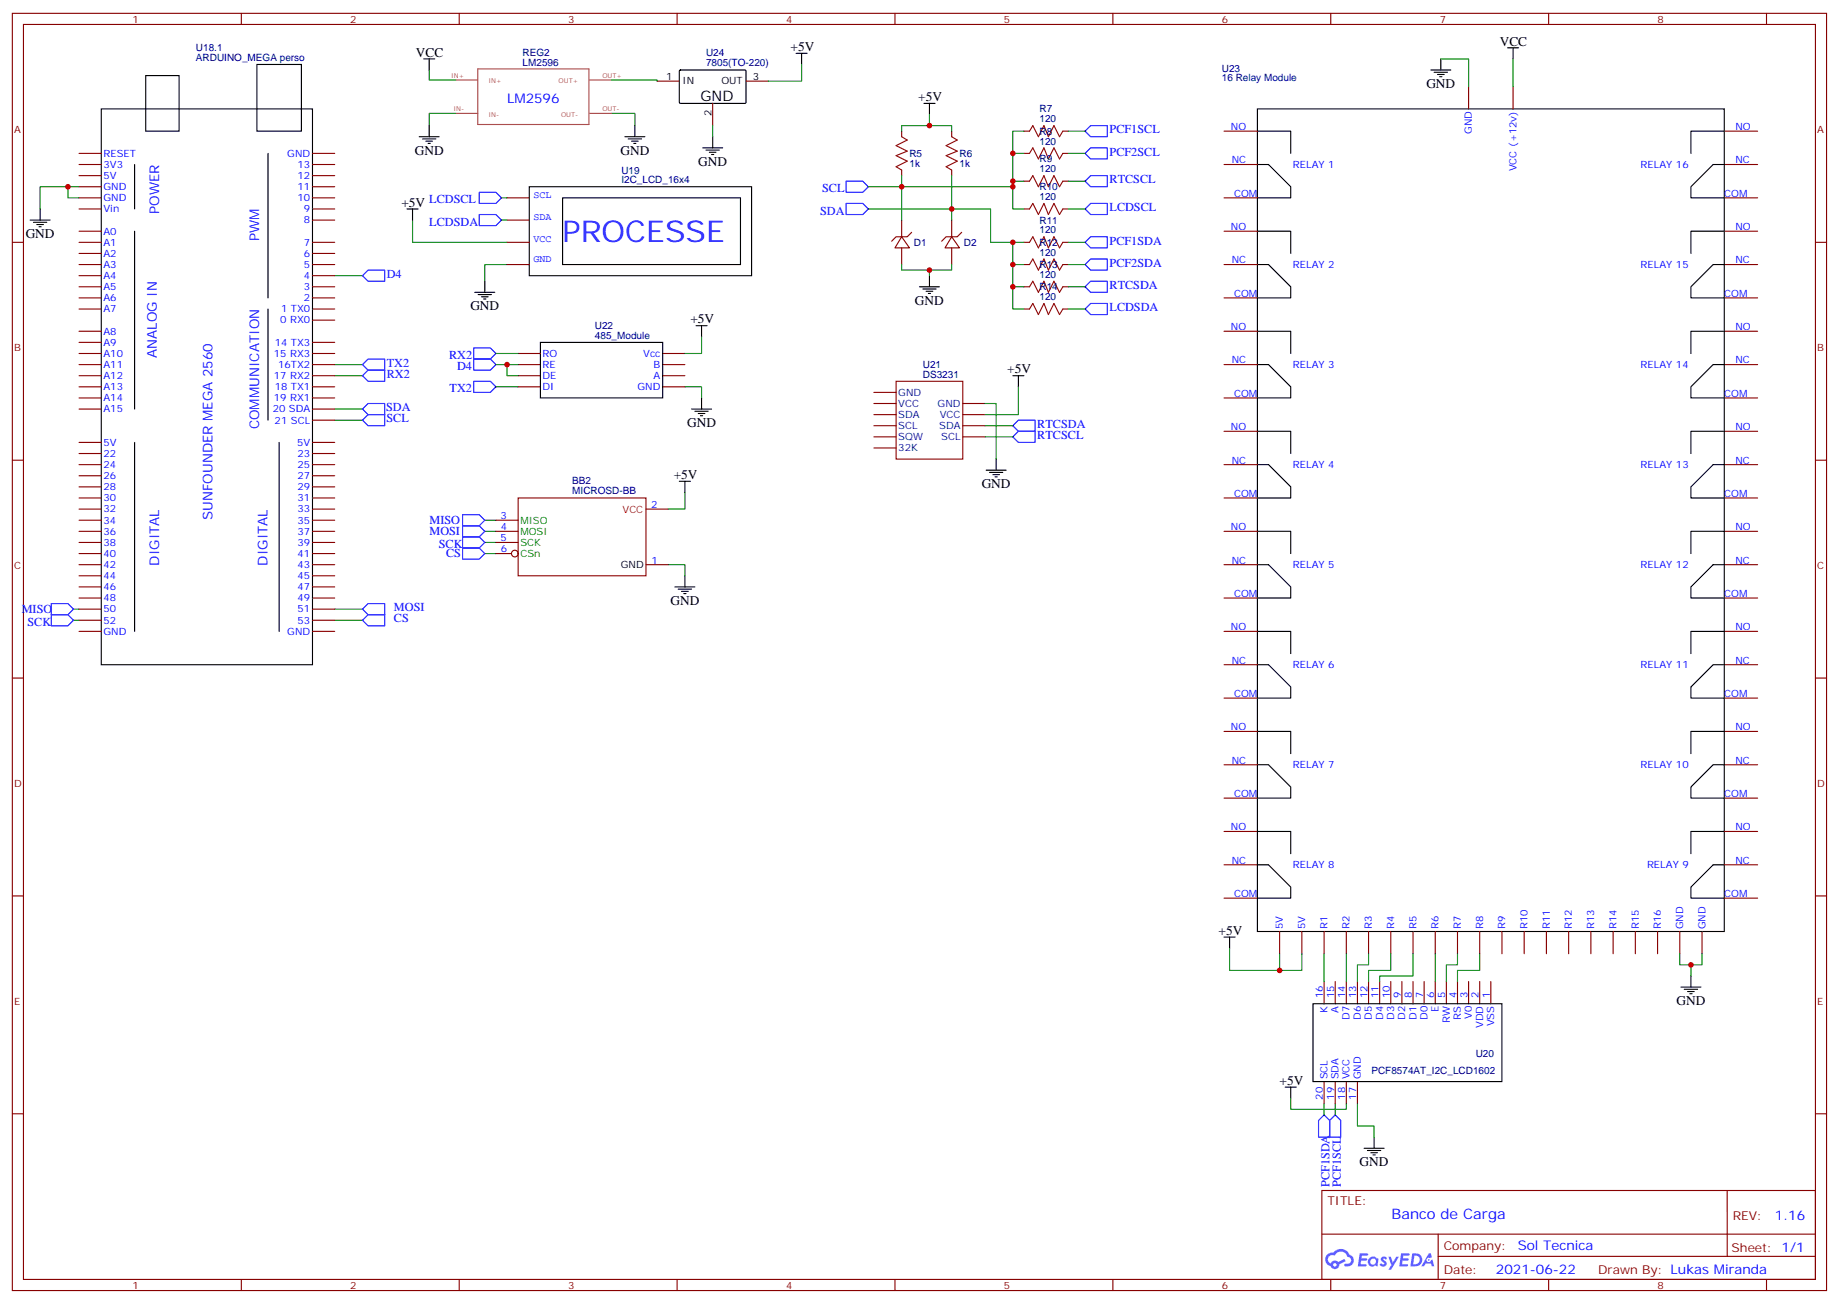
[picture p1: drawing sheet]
<svg xmlns="http://www.w3.org/2000/svg" width="584mm" height="414mm" viewBox="0 0 584 414" stroke-linecap="round" stroke-linejoin="round" font-family="sans-serif">
<g fill="none" stroke="#870000" stroke-width=".35">
<path d="M3.9 4.2h575.7v405.4h-575.7zM7.4 7.8h568.7v398.2h-568.7zM76.6 4.2v3.6M145.7 4.2v3.6M214.9 4.2v3.6M284 4.2v3.6M353.2 4.2v3.6M422.3 4.2v3.6M491.5 4.2v3.6M560.6 4.2v3.6M3.9 76.9h3.5M576.1 76.9h3.5"/>
<path d="M3.9 146h3.5M576.1 146h3.5M3.9 215.2h3.5M576.1 215.2h3.5M3.9 284.3h3.5M576.1 284.3h3.5M3.9 353.5h3.5M576.1 353.5h3.5M419.5 377.8h156.6v28.2h-156.6zM548.1 377.8v20.9M419.5 391.7h156.5M456.4 398.7h119.6"/>
<path d="M456.4 391.7v14.1M76.6 406v3.6M145.7 406v3.6M214.9 406v3.6M284 406v3.6M353.2 406v3.6M422.3 406v3.6M491.5 406v3.6M560.6 406v3.6"/>
</g>
<g fill="#5487ff">
<path d="M438.5 399a1.22 1.22 0 0 1 1.7 .3l-.4 .5a.47 .47 0 0 0-.3-.4 .47 .47 0 0 0-.5 .2l.1 .3a1.14 1.14 0 0 1 .8 1.7 1.14 1.14 0 0 1-1.9 0l-.2-.2 .5-.5 .7 .4a.29 .29 0 0 0 .3-.3 .29 .29 0 0 0-.2-.3 1.04 1.04 0 0 1-.6-1.7z"/>
<path d="M431.5 397.8h2.3l.4 .1-.2 .5-1.8 .1-.1 .9h1.5l.3 .3-.4 .4h-1.5l-.2 1.1h1.7l.2 .3-.2 .4h-2.6z"/>
<path d="M444.6 397.8l2.7 .1-.1 .5-1.8 .1-.2 .9h1.6l.3 .3-.4 .4h-1.6l-.1 1.1h1.7l.2 .3-.2 .4h-2.7z"/>
<path d="M453.4 397.8h.7l.3 1.2-.6 .3a.69 .69 0 0 0-1 .3 .69 .69 0 0 0 .4 1 .69 .69 0 0 0 .9-.6l.5-.3 .6 2.2h-.8l-.3-.9h-1.7l-.5 .9h-.9z"/>
<path d="M440.6 398.8h.8l.6 1.9 1.1-1.9h.9l-2.6 4.2h-.8l.9-1.5z"/>
<path d="M448.2 397.8l-.6 4.1h1.3a2.11 2.11 0 0 0 2.5-2.1 2.11 2.11 0 0 0-2.5-2zM448.9 398.5a1.43 1.43 0 0 1 1.6 1.6 1.43 1.43 0 0 1-2 1.1z"/>
<path d="M434.5 399.4a1.54 1.54 0 0 0-.1 2.1 1.54 1.54 0 0 0 2.1 .2l.7 .2 .3-2.3-.6-.3a1.49 1.49 0 0 0-2.4 .1zM434.7 400.4a.95 .95 0 0 1 1.9 0 .95 .95 0 0 1-1.9 0z"/>
<path d="M421.2 398.1a2.18 2.18 0 0 0 1.1 3.8 1.44 1.44 0 0 0 1.6 .9 1.44 1.44 0 0 0 1.1-1.5l2.1-1-.5-.8-1.9 1a1.47 1.47 0 0 0-2.4 .5 1.39 1.39 0 0 1-.7-2 1.39 1.39 0 0 1 2-.5 2.12 2.12 0 0 1 2.2-1.3 2.12 2.12 0 0 1 1.8 1.7 1.14 1.14 0 0 1 1.1 1.4 1.14 1.14 0 0 1-1.6 .8 .43 .43 0 0 0-.5 .3 .43 .43 0 0 0 .4 .5 1.98 1.98 0 0 0 2.5-1.2 1.98 1.98 0 0 0-1.2-2.5 3.1 3.1 0 0 0-5.3-.7l-.9 .1zM423.1 401.4a.55 .55 0 0 1 1.1 0 .55 .55 0 0 1-1.1 0z"/>
<circle cx="453.4" cy="399.9" r=".26"/>
</g>
<g fill="none" stroke="#008700" stroke-width=".35">
<path d="M457.2 18.7h8.9v8.8M480.2 18.7v8.8M136.2 22.2v3.2h8.5M144.7 36h-8.5v3.9M194.1 36h7.4v3.9M194.1 25.4h14.4v.4M226.2 39.9v3.5M254.4 20.5v5.3h-10.6M295 36.3v3.6h-8.9v1.7M295 39.9h7v1.7M21.6 59.3v3.5h3.5M25.1 59.3h-12.4v7"/>
<path d="M286.1 55.7v3.6h-10.5M302 55.7v10.6h-26.4M321.4 59.3h-35.3v10.5M321.4 57.5h3.5M321.4 48.7h3.5M324.9 41.6h-3.5v24.7h3.5M339.1 57.5h5.2M339.1 48.7h5.2M339.1 41.6h5.2M130.9 69.8v7.1h30M159.1 69.8h1.8M159.1 62.8h1.8"/>
<path d="M302 69.8v-3.5h12.4v10.6h7M324.9 76.9h-3.5v21.2h3.5M339.1 66.3h5.2M339.1 76.9h5.2M106.2 87.5h8.8M160.9 84h-7.1v5.3M286.1 84v1.7h8.9v1.8M302 84v1.7h-7M321.4 91h3.5M321.4 84h3.5M339.1 91h5.2M339.1 84h5.2"/>
<path d="M339.1 98.1h5.2M106.2 119.2h8.8M106.2 115.7h8.8M157.4 115.7h7M157.4 112.2h7M160.9 115.7v3.5h3.5M222.6 106.9v5.3h-5.3M106.2 133.3h8.8M106.2 129.8h8.8M157.4 122.8h7M217.3 122.8h5.3v3.5M312.6 128.1h3.5v17.6"/>
<path d="M312.6 135.1h8.8M312.6 138.6h8.8M323.2 122.8v8.8h-10.6M217.3 156.3v5.3h-5.2M153.8 175.7h3.6M153.8 172.2h3.6M153.8 168.6h3.6M153.8 165.1h3.6M212.1 179.2h5.2v3.5M23.3 196.8h1.8M23.3 193.3h1.8M106.2 196.8h8.8"/>
<path d="M106.2 193.3h8.8M390.2 300.9v7.1h22.9v-5.3M406.1 302.7v5.3M420.2 302.7v8.8M427.2 302.7v8.8M434.3 302.7v3.5h-3.5v5.3M441.4 302.7v5.3h-7.1v3.5M448.4 302.7v7h-10.6v1.8M455.5 302.7v8.8M462.5 302.7v3.5h-3.5v5.3M469.6 302.7v5.3h-7.1v3.5M533.1 302.7v3.5h3.5v3.5"/>
<path d="M540.1 302.7v3.5h-3.5M409.6 348.5v3.6h17.6v-1.8M420.2 350.3v3.5M423.7 350.3v3.5M430.8 350.3v7.1h5.3v3.5"/>
</g>
<g fill="none" stroke="#000" stroke-width=".35">
<path d="M134.4 18.7h3.6M136.2 18.7v3.5M252.6 16.9h3.6M254.4 16.9v3.6M457.2 18.7v3.5M478.4 15.2h3.5M480.2 15.2v3.5M32.1 34.6h67.1v176.4h-67.1zM46.2 24h10.6v17.6h-10.6zM81.5 20.5h14.1v21.1h-14.1zM136.2 39.9v3.5M201.5 39.9v3.5"/>
<path d="M215.6 22.4l.3-.2 20.7 .1 .1 .3v10l-.3 .2h-20.6l-.2-.3zM293.2 32.8h3.5M295 32.8v3.5M399 34.6h148.2v261h-148.2zM454.1 22.2h6.3M455.1 22.9h4.3M456.2 23.6h2.1M456.9 24.3h.7M42.7 52.2v14.1M85.1 48.7v45.8M133 43.4h6.4M134.1 44.1h4.2"/>
<path d="M135.1 44.8h2.2M135.9 45.5h.7M168 59.3h70.5v28.2h-70.5zM198.3 43.4h6.3M199.4 44.1h4.2M200.4 44.8h2.1M201.1 45.5h.7M223 46.9h6.3M224 47.6h4.3M225.1 48.3h2.1M225.8 49h.7M226.2 43.4v3.5"/>
<path d="M399 41.6h10.6v7.1M399 52.2h3.6l7 7.1v3.5h-10.6M547.2 52.2h-3.5l-7.1 7.1v3.5h10.6M547.2 41.6h-10.6v7.1M9.6 69.8h6.3M10.6 70.6h4.3M11.7 71.3h2.1M12.4 72h.7M12.7 66.3v3.5M42.7 73.4v56.4M129.2 66.3h3.5M130.9 66.3v3.5"/>
<path d="M178.5 62.8h56.5v21.2h-56.5zM399 73.4h10.6v7M547.2 73.4h-10.6v7M85.1 98.1v35.2M150.7 92.8h6.3M151.7 93.5h4.3M152.8 94.2h2.1M153.5 94.9h.7M153.8 89.3v3.5M291.8 91h6.3M292.8 91.7h4.3M293.9 92.4h2.1"/>
<path d="M294.6 93.1h.7M295 87.5v3.5M399 84h3.6l7 7v3.5h-10.6M547.2 84h-3.5l-7.1 7v3.5h10.6M171.5 108.7h38.8v17.6h-38.8zM220.9 103.4h3.5M222.6 103.4v3.5M321.4 119.2h3.5M323.2 119.2v3.6M399 105.1h10.6v7.1M399 115.7h3.6l7 7.1v3.5h-10.6M547.2 115.7h-3.5l-7.1 7.1v3.5h10.6"/>
<path d="M547.2 105.1h-10.6v7.1M219.5 129.8h6.3M220.5 130.5h4.3M221.6 131.2h2.1M222.3 131.9h.7M222.6 126.3v3.5M399 136.9h10.6v7M547.2 136.9h-10.6v7M42.7 140.4v60M88.6 140.4v60M215.6 152.8h3.5M217.3 152.8v3.5"/>
<path d="M312.9 149.2h6.4M314 149.9h4.2M315.1 150.6h2.1M315.8 151.3h.7M316.1 145.7v3.5M399 147.5h3.6l7 7v3.5h-10.6M547.2 147.5h-3.5l-7.1 7v3.5h10.6M399 168.6h10.6v7.1M399 179.2h3.6l7 7.1v3.5h-10.6M547.2 179.2h-3.5l-7.1 7.1v3.5h10.6M547.2 168.6h-10.6v7.1M214.2 186.3h6.3"/>
<path d="M215.2 187h4.3M216.3 187.7h2.1M217 188.4h.7M217.3 182.7v3.6M399 200.4h10.6v7M399 211h3.6l7 7v3.5h-10.6M547.2 211h-3.5l-7.1 7v3.5h10.6M547.2 200.4h-10.6v7M399 232.1h10.6v7.1M547.2 232.1h-10.6v7.1M399 242.7h3.6l7 7.1v3.5h-10.6M547.2 242.7h-3.5l-7.1 7.1v3.5h10.6"/>
<path d="M399 274.5h3.6l7 7v3.5h-10.6M399 263.9h10.6v7M547.2 263.9h-10.6v7M547.2 274.5h-3.5l-7.1 7v3.5h10.6M388.4 297.4h3.6M390.2 297.4v3.5M416.7 318.6h59.9v24.7h-59.9zM533.4 313.3h6.4M534.5 314h4.2M535.6 314.7h2.1M536.3 315.4h.7M536.6 309.7v3.6"/>
<path d="M407.8 345h3.6M409.6 345v3.5M432.9 364.4h6.3M434 365.1h4.2M435 365.8h2.1M435.7 366.5h.7M436.1 360.9v3.5"/>
</g>
<g fill="none" stroke="#00f" stroke-width=".35">
<path d="M268.5 57.5h5.3l1.8 1.8-1.8 1.7h-5.3zM344.3 41.6l1.8-1.7h5.3v3.5h-5.3zM344.3 48.7l1.8-1.8h5.3v3.5h-5.3zM344.3 57.5l1.8-1.8h5.3v3.6h-5.3zM152.1 68.1h5.3l1.7 1.7-1.7 1.8h-5.3zM152.1 61h5.3l1.7 1.8-1.7 1.8h-5.3zM268.5 64.6h5.3l1.8 1.7-1.8 1.8h-5.3zM344.3 66.3l1.8-1.7h5.3v3.5h-5.3zM344.3 76.9l1.8-1.8h5.3v3.6h-5.3zM116.8 85.7h5.3v3.6h-5.3l-1.8-1.8zM344.3 84l1.8-1.8h5.3v3.5h-5.3zM344.3 91l1.8-1.7h5.3v3.5h-5.3z"/>
<path d="M344.3 98.1l1.8-1.8h5.3v3.5h-5.3zM116.8 113.9h5.3v3.6h-5.3l-1.8-1.8zM116.8 117.5h5.3v3.5h-5.3l-1.8-1.8zM150.3 110.4h5.3l1.8 1.8-1.8 1.7h-5.3zM150.3 113.9h5.3l1.8 1.8-1.8 1.8h-5.3zM116.8 128.1h5.3v3.5h-5.3l-1.8-1.8zM116.8 131.6h5.3v3.5h-5.3l-1.8-1.8zM150.3 121h5.3l1.8 1.8-1.8 1.7h-5.3zM321.4 138.6l1.8-1.7h5.3v3.5h-5.3zM321.4 135.1l1.8-1.8h5.3v3.6h-5.3zM146.8 173.9h5.3l1.7 1.8-1.7 1.7h-5.3zM146.8 170.4h5.3l1.7 1.8-1.7 1.7h-5.3z"/>
<path d="M146.8 166.9h5.3l1.7 1.7-1.7 1.8h-5.3zM146.8 163.3h5.3l1.7 1.8-1.7 1.8h-5.3zM16.3 195.1h5.3l1.7 1.7-1.7 1.8h-5.3zM16.3 191.6h5.3l1.7 1.7-1.7 1.8h-5.3zM115 193.3l1.8-1.7h5.3v3.5h-5.3zM115 196.8l1.8-1.7h5.3v3.5h-5.3zM420.2 353.8l1.8 1.8v5.3h-3.6v-5.3zM423.7 353.8l1.8 1.8v5.3h-3.5v-5.3z"/>
</g>
<g fill="none" stroke="#870000" stroke-width=".35">
<path d="M208.5 25.8h7.1M226.2 32.8v7.1M236.7 25.8h7.1M466.1 27.5v7.1M480.2 27.5v7.1M25.1 59.3h7M25.1 55.7h7M25.1 52.2h7M25.1 48.7h7M99.2 59.3h7M99.2 55.7h7M99.2 52.2h7"/>
<path d="M99.2 48.7h7M286.1 41.6v1.8M286.1 54v1.7M302 41.6v1.8M302 54v1.7M324.9 48.7h1.8M324.9 41.6h1.8M324.9 57.5h1.8M337.3 48.7h1.8M337.3 41.6h1.8M337.3 57.5h1.8M388.4 52.2h10.6"/>
<path d="M388.4 41.6h10.6M547.2 52.2h10.6M547.2 41.6h10.6M25.1 76.9h7M25.1 66.3h7M25.1 62.8h7M25.1 73.4h7M99.2 76.9h7M99.2 69.8h7M99.2 66.3h7M99.2 62.8h7M160.9 76.9h7.1"/>
<path d="M160.9 69.8h7.1M160.9 62.8h7.1M286.1 75.1l2.5 3.6h-4.6zM286.1 69.8v5.3M286.1 78.7v5.3M289.3 73.7l-1.4 1.4h-3.5l-1.4 1.5M302 75.1l2.5 3.6h-4.6zM302 69.8v5.3M302 78.7v5.3M305.2 73.7l-1.4 1.4h-3.6l-1.4 1.5M324.9 76.9h1.8M324.9 66.3h1.8"/>
<path d="M337.3 76.9h1.8M337.3 66.3h1.8M388.4 62.8h10.6M388.4 73.4h10.6M547.2 62.8h10.6M547.2 73.4h10.6M25.1 98.1h7M25.1 94.5h7M25.1 91h7M25.1 87.5h7M25.1 84h7M25.1 80.4h7"/>
<path d="M99.2 98.1h7M99.2 94.5h7M99.2 91h7M99.2 87.5h7M99.2 84h7M99.2 80.4h7M160.9 84h7.1M324.9 98.1h1.8M324.9 91h1.8M324.9 84h1.8M337.3 98.1h1.8M337.3 91h1.8"/>
<path d="M337.3 84h1.8M388.4 94.5h10.6M388.4 84h10.6M547.2 94.5h10.6M547.2 84h10.6M25.1 119.2h7M25.1 115.7h7M25.1 112.2h7M25.1 108.7h7M25.1 105.1h7M99.2 119.2h7M99.2 115.7h7"/>
<path d="M99.2 112.2h7M99.2 101.6h7M99.2 108.7h7M164.4 119.2h7.1M164.4 115.7h7.1M164.4 112.2h7.1M210.3 119.2h7M210.3 115.7h7M210.3 112.2h7M388.4 115.7h10.6M388.4 105.1h10.6M547.2 115.7h10.6"/>
<path d="M547.2 105.1h10.6M25.1 129.8h7M25.1 126.3h7M25.1 122.8h7M99.2 133.3h7M99.2 129.8h7M99.2 126.3h7M99.2 122.8h7M164.4 122.8h7.1M210.3 122.8h7M277.3 138.6h7.1M277.3 135.1h7.1"/>
<path d="M277.3 131.6h7.1M277.3 128.1h7.1M277.3 124.5h7.1M284.4 121h21.1v24.7h-21.1zM305.5 138.6h7.1M305.5 135.1h7.1M305.5 131.6h7.1M305.5 128.1h7.1M388.4 126.3h10.6M388.4 136.9h10.6M547.2 126.3h10.6M547.2 136.9h10.6"/>
<path d="M25.1 140.4h7M25.1 143.9h7M25.1 147.5h7M25.1 151h7M25.1 158h7M25.1 154.5h7M99.2 140.4h7M99.2 143.9h7M99.2 147.5h7M99.2 151h7M99.2 158h7M99.2 154.5h7"/>
<path d="M164.4 158h40.6v24.7h-40.6zM277.3 142.2h7.1M388.4 147.5h10.6M388.4 158h10.6M547.2 147.5h10.6M547.2 158h10.6M25.1 161.6h7M25.1 165.1h7M25.1 172.2h7M25.1 168.6h7M25.1 175.7h7M25.1 179.2h7"/>
<path d="M99.2 161.6h7M99.2 165.1h7M99.2 172.2h7M99.2 168.6h7M99.2 175.7h7M99.2 179.2h7M157.4 165.1h7M157.4 172.2h7M157.4 168.6h7M157.4 175.7h4.9M205 161.6h7.1M205 179.2h7.1"/>
<path d="M388.4 168.6h10.6M388.4 179.2h10.6M547.2 168.6h10.6M547.2 179.2h10.6M25.1 182.7h7M25.1 186.3h7M25.1 189.8h7M25.1 193.3h7M25.1 196.8h7M99.2 182.7h7M99.2 186.3h7M99.2 189.8h7"/>
<path d="M99.2 193.3h7M99.2 196.8h7M388.4 189.8h10.6M547.2 189.8h10.6M25.1 200.4h7M99.2 200.4h7M388.4 200.4h10.6M388.4 211h10.6M547.2 200.4h10.6M547.2 211h10.6M388.4 232.1h10.6M388.4 221.5h10.6"/>
<path d="M547.2 232.1h10.6M547.2 221.5h10.6M388.4 242.7h10.6M388.4 253.3h10.6M547.2 242.7h10.6M547.2 253.3h10.6M388.4 274.5h10.6M388.4 263.9h10.6M547.2 274.5h10.6M547.2 263.9h10.6M388.4 285h10.6M406.1 295.6v7.1"/>
<path d="M413.1 295.6v7.1M420.2 295.6v7.1M427.2 295.6v7.1M434.3 295.6v7.1M441.4 295.6v7.1M448.4 295.6v7.1M455.5 295.6v7.1M462.5 295.6v7.1M469.6 295.6v7.1M476.6 295.6v7.1M483.7 295.6v7.1M490.7 295.6v7.1"/>
<path d="M497.8 295.6v7.1M504.9 295.6v7.1M511.9 295.6v7.1M519 295.6v7.1M526 295.6v7.1M533.1 295.6v7.1M540.1 295.6v7.1M547.2 285h10.6M420.2 311.5v7.1M423.7 311.5v7.1M427.2 311.5v7.1M430.8 311.5v7.1"/>
<path d="M434.3 311.5v7.1M437.8 311.5v7.1M441.4 311.5v7.1M444.9 311.5v7.1M448.4 311.5v7.1M451.9 311.5v7.1M455.5 311.5v7.1M459 311.5v7.1M462.5 311.5v7.1M466.1 311.5v7.1M469.6 311.5v7.1M473.1 311.5v7.1"/>
<path d="M420.2 343.3v7M423.7 343.3v7M427.2 343.3v7M430.8 343.3v7"/>
<circle cx="163.4" cy="175.7" r="1.06"/>
</g>
<path d="M144.7 25.4h6.9M144.7 36h6.9M151.6 21.9h35.3v17.6h-35.3zM187.1 25.4h7M187.1 36h7" fill="none" stroke="#a64a4a" stroke-width=".35"/>
<path d="M286.1 43.4l1.8 1-3.5 1.8 3.5 1.8-3.5 1.4 3.5 1.8-3.5 1.7 1.7 1.1M302 43.4l1.8 1-3.6 1.8 3.6 1.8-3.6 1.4 3.6 1.8-3.6 1.7 1.8 1.1M326.7 41.6l1.1-1.7 1.7 3.5 1.8-3.5 1.4 3.5 1.8-3.5 1.7 3.5 1.1-1.8M326.7 48.7l1.1-1.8 1.7 3.5 1.8-3.5 1.4 3.5 1.8-3.5 1.7 3.5 1.1-1.7M326.7 57.5l1.1-1.8 1.7 3.6 1.8-3.6 1.4 3.6 1.8-3.6 1.7 3.6 1.1-1.8M326.7 66.3l1.1-1.7 1.7 3.5 1.8-3.5 1.4 3.5 1.8-3.5 1.7 3.5 1.1-1.8M326.7 76.9l1.1-1.8 1.7 3.6 1.8-3.6 1.4 3.6 1.8-3.6 1.7 3.6 1.1-1.8M326.7 84l1.1-1.8 1.7 3.5 1.8-3.5 1.4 3.5 1.8-3.5 1.7 3.5 1.1-1.7M326.7 91l1.1-1.7 1.7 3.5 1.8-3.5 1.4 3.5 1.8-3.5 1.7 3.5 1.1-1.8M326.7 98.1l1.1-1.8 1.7 3.5 1.8-3.5 1.4 3.5 1.8-3.5 1.7 3.5 1.1-1.7" fill="none" stroke="#a10000" stroke-width=".35"/>
<g fill="#c00">
<circle cx="21.6" cy="59.3" r=".88"/>
<circle cx="160.9" cy="115.7" r=".88"/>
<circle cx="406.1" cy="308" r=".88"/>
<circle cx="536.6" cy="306.2" r=".88"/>
<circle cx="295" cy="39.9" r=".88"/>
<circle cx="286.1" cy="59.3" r=".88"/>
<circle cx="302" cy="66.3" r=".88"/>
<circle cx="295" cy="85.7" r=".88"/>
<circle cx="321.4" cy="59.3" r=".88"/>
<circle cx="321.4" cy="57.5" r=".88"/>
<circle cx="321.4" cy="48.7" r=".88"/>
<circle cx="321.4" cy="91" r=".88"/>
<circle cx="321.4" cy="84" r=".88"/>
<circle cx="321.4" cy="76.9" r=".88"/>
</g>
<text font-size="9.5" fill="#00f" x="178.5" y="76.9">PROCESSE</text>
<text font-size="4.6" x="222.3" y="32.1">GND</text>
<text font-size="4.6" fill="#00f" x="441.6" y="386.9">Banco de Carga</text>
<g font-size="4.2">
<text x="132" y="18">VCC</text>
<text x="250.9" y="16.2">+5V</text>
<text x="475.9" y="14.5">VCC</text>
<text x="452.6" y="27.9">GND</text>
<text x="291.4" y="32.1">+5V</text>
<text x="131.6" y="49">GND</text>
<text x="196.9" y="49">GND</text>
<text x="221.6" y="52.6">GND</text>
<text x="127.4" y="65.6">+5V</text>
<text x="8.1" y="75.5">GND</text>
<text x="149.3" y="98.4">GND</text>
<text x="290.4" y="96.7">GND</text>
<text x="219.1" y="102.7">+5V</text>
<text x="319.7" y="118.5">+5V</text>
<text x="218.1" y="135.5">GND</text>
<text x="213.8" y="152">+5V</text>
<text x="311.5" y="154.9">GND</text>
<text x="212.8" y="191.9">GND</text>
<text x="386.7" y="296.7">+5V</text>
<text x="532" y="318.9">GND</text>
<text x="406.1" y="344.3">+5V</text>
<text x="431.5" y="370.1">GND</text>
</g>
<g font-size="4.2" fill="#00f">
<text x="160.9" y="32.8">LM2596</text>
<text x="50.5" y="67.9" transform="rotate(-90 50.5 67.9)">POWER</text>
<text x="82.2" y="76.6" transform="rotate(-90 82.2 76.6)">PWM</text>
<text x="49.8" y="113.6" transform="rotate(-90 49.8 113.6)">ANALOG IN</text>
<text x="82.2" y="136.3" transform="rotate(-90 82.2 136.3)">COMMUNICATION</text>
<text x="67.4" y="165.1" transform="rotate(-90 67.4 165.1)">SUNFOUNDER MEGA 2560</text>
<text x="50.5" y="179.5" transform="rotate(-90 50.5 179.5)">DIGITAL</text>
<text x="84.9" y="179.5" transform="rotate(-90 84.9 179.5)">DIGITAL</text>
<text x="563.3" y="387.1">1.16</text>
<text x="481.7" y="396.6">Sol Tecnica</text>
<text x="474.7" y="404.5">2021-06-22</text>
</g>
<g font-size="3.9" fill="#00f">
<text x="352.1" y="42.3">PCF1SCL</text>
<text x="352.1" y="49.4">PCF2SCL</text>
<text x="352.1" y="58.2">RTCSCL</text>
<text x="136.2" y="64.6">LCDSCL</text>
<text x="260.9" y="61">SCL</text>
<text x="136.2" y="71.6">LCDSDA</text>
<text x="260.2" y="68.1">SDA</text>
<text x="352.1" y="67">LCDSCL</text>
<text x="352.1" y="77.6">PCF1SDA</text>
<text x="122.7" y="88.2">D4</text>
<text x="352.1" y="84.7">PCF2SDA</text>
<text x="352.1" y="91.7">RTCSDA</text>
<text x="352.1" y="98.8">LCDSDA</text>
<text x="142.5" y="113.9">RX2</text>
<text x="122.7" y="116.4">TX2</text>
<text x="122.7" y="119.9">RX2</text>
<text x="145.1" y="117.5">D4</text>
<text x="142.7" y="124.5">TX2</text>
<text x="122.5" y="130.5">SDA</text>
<text x="122.6" y="134.1">SCL</text>
<text x="329.2" y="135.8">RTCSDA</text>
<text x="329.2" y="139.4">RTCSCL</text>
<text x="136.3" y="166.3">MISO</text>
<text x="136.3" y="169.9">MOSI</text>
<text x="139.3" y="173.9">SCK</text>
<text x="141.6" y="176.9">CS</text>
<text x="6.9" y="194.6">MISO</text>
<text x="125" y="194">MOSI</text>
<text x="125" y="197.5">CS</text>
<text x="8.7" y="198.7">SCK</text>
<text x="422" y="376.7" transform="rotate(-90 422 376.7)">PCF1SDA</text>
<text x="425.5" y="376.7" transform="rotate(-90 425.5 376.7)">PCF1SCL</text>
</g>
<g font-size="3.9" fill="#800">
<text x="421.3" y="382.4">TITLE:</text>
<text x="549.9" y="387.1">REV:</text>
<text x="458.2" y="396.6">Company:</text>
<text x="549.5" y="397.2">Sheet: 1/1</text>
<text x="458.2" y="404.3">Date:</text>
<text x="507.2" y="404.4">Drawn By: Lukas Miranda</text>
</g>
<g font-size="3.2" fill="#800">
<text x="42" y="7.2">1</text>
<text x="111.2" y="7.2">2</text>
<text x="180.3" y="7.2">3</text>
<text x="249.4" y="7.2">4</text>
<text x="318.6" y="7.2">5</text>
<text x="387.7" y="7.2">6</text>
<text x="456.9" y="7.2">7</text>
<text x="526" y="7.2">8</text>
<text x="4.4" y="42.3">A</text>
<text x="576.7" y="42.3">A</text>
<text x="4.4" y="111.5">B</text>
<text x="576.7" y="111.5">B</text>
<text x="4.4" y="180.6">C</text>
<text x="576.7" y="180.6">C</text>
<text x="4.4" y="249.8">D</text>
<text x="576.7" y="249.8">D</text>
<text x="4.4" y="318.9">E</text>
<text x="576.7" y="318.9">E</text>
<text x="42" y="409">1</text>
<text x="111.2" y="409">2</text>
<text x="180.3" y="409">3</text>
<text x="249.4" y="409">4</text>
<text x="318.6" y="409">5</text>
<text x="387.7" y="409">6</text>
<text x="456.9" y="409">7</text>
<text x="526" y="409">8</text>
</g>
<g font-size="3.2" fill="#000080">
<text x="62.2" y="16.2">U18.1</text>
<text x="165.8" y="17.9">REG2</text>
<text x="224.1" y="17.8">U24</text>
<text x="62.2" y="19.4">ARDUINO_MEGA perso</text>
<text x="165.8" y="20.8">LM2596</text>
<text x="224.1" y="21.1">7805(TO-220)</text>
<text x="387.7" y="22.8">U23</text>
<text x="387.7" y="25.8">16 Relay Module</text>
<text x="329.9" y="35.7">R7</text>
<text x="329.9" y="38.8">120</text>
<text x="329.9" y="45.9">120</text>
<text x="329.9" y="42.7">R8</text>
<text x="288.6" y="53">1k</text>
<text x="288.6" y="49.9">R5</text>
<text x="304.5" y="53">1k</text>
<text x="304.5" y="49.9">R6</text>
<text x="329.9" y="51.6">R9</text>
<text x="197.2" y="58.2">I2C_LCD_16x4</text>
<text x="197.2" y="55.1">U19</text>
<text x="329.9" y="54.7">120</text>
<text x="329.9" y="63.5">120</text>
<text x="329.9" y="60.4">R10</text>
<text x="329.9" y="71">R11</text>
<text x="329.9" y="74.1">120</text>
<text x="290" y="78.1">D1</text>
<text x="305.9" y="78.1">D2</text>
<text x="329.9" y="81.1">120</text>
<text x="329.9" y="78">R12</text>
<text x="329.9" y="88.2">120</text>
<text x="329.9" y="85.1">R13</text>
<text x="329.9" y="95.2">120</text>
<text x="329.9" y="92.1">R14</text>
<text x="188.8" y="107.6">485_Module</text>
<text x="188.8" y="104.4">U22</text>
<text x="292.9" y="119.9">DS3231</text>
<text x="292.9" y="116.8">U21</text>
<text x="285.1" y="125.6">GND</text>
<text x="285.1" y="129.1">VCC</text>
<text x="297.6" y="129.1">GND</text>
<text x="285.1" y="136.2">SCL</text>
<text x="285.1" y="132.6">SDA</text>
<text x="298.1" y="136.2">SDA</text>
<text x="298.2" y="132.6">VCC</text>
<text x="285.1" y="143.2">32K</text>
<text x="285.1" y="139.7">SQW</text>
<text x="298.7" y="139.7">SCL</text>
<text x="181.6" y="153.6">BB2</text>
<text x="181.6" y="156.9">MICROSD-BB</text>
<text x="468.3" y="335.6">U20</text>
<text x="435.2" y="340.9">PCF8574AT_I2C_LCD1602</text>
</g>
<g font-size="3.2">
<text x="211.4" y="25.4">1</text>
<text x="216.6" y="26.8">IN</text>
<text x="228.9" y="26.8">OUT</text>
<text x="238.9" y="25.4">3</text>
<text x="225.8" y="36.9" transform="rotate(-90 225.8 36.9)">2</text>
<text x="197" y="180.3">GND</text>
</g>
<g font-size="3.2" fill="#00f">
<text x="390.6" y="41.3">NO</text>
<text x="550.7" y="41.3">NO</text>
<text x="467.1" y="42.6" transform="rotate(-90 467.1 42.6)">GND</text>
<text x="32.8" y="53.3">3V3</text>
<text x="32.8" y="49.7">RESET</text>
<text x="91.2" y="49.7">GND</text>
<text x="94.4" y="53.3">13</text>
<text x="390.9" y="51.9">NC</text>
<text x="410.3" y="53.3">RELAY 1</text>
<text x="520.7" y="53.3">RELAY 16</text>
<text x="550.7" y="51.9">NC</text>
<text x="32.8" y="56.8">5V</text>
<text x="94.4" y="56.8">12</text>
<text x="481.2" y="54.4" transform="rotate(-90 481.2 54.4)">VCC (+12v)</text>
<text x="32.8" y="63.9">GND</text>
<text x="32.8" y="60.3">GND</text>
<text x="94.4" y="63.9">10</text>
<text x="94.4" y="60.3">11</text>
<text x="169.3" y="62.8">SCL</text>
<text x="391.6" y="62.4">COM</text>
<text x="547.2" y="62.4">COM</text>
<text x="32.8" y="67.4">Vin</text>
<text x="96.4" y="70.9">8</text>
<text x="96.4" y="67.4">9</text>
<text x="169.3" y="69.8">SDA</text>
<text x="32.8" y="78">A1</text>
<text x="32.8" y="74.4">A0</text>
<text x="96.4" y="78">7</text>
<text x="169.3" y="76.9">VCC</text>
<text x="390.6" y="73">NO</text>
<text x="550.7" y="73">NO</text>
<text x="32.8" y="81.5">A2</text>
<text x="96.4" y="81.5">6</text>
<text x="169.3" y="83.2">GND</text>
<text x="390.9" y="83.6">NC</text>
<text x="550.7" y="83.6">NC</text>
<text x="32.8" y="88.5">A4</text>
<text x="32.8" y="85">A3</text>
<text x="96.4" y="88.5">4</text>
<text x="96.4" y="85">5</text>
<text x="410.3" y="85">RELAY 2</text>
<text x="520.7" y="85">RELAY 15</text>
<text x="32.8" y="95.6">A6</text>
<text x="32.8" y="92.1">A5</text>
<text x="96.4" y="95.6">2</text>
<text x="96.4" y="92.1">3</text>
<text x="391.6" y="94.2">COM</text>
<text x="547.2" y="94.2">COM</text>
<text x="32.8" y="99.1">A7</text>
<text x="89.2" y="99.1">1 TX0</text>
<text x="32.8" y="106.2">A8</text>
<text x="88.9" y="102.7">0 RX0</text>
<text x="390.6" y="104.8">NO</text>
<text x="550.7" y="104.8">NO</text>
<text x="32.8" y="113.2">A10</text>
<text x="32.8" y="109.7">A9</text>
<text x="86.9" y="113.2">15 RX3</text>
<text x="87.2" y="109.7">14 TX3</text>
<text x="172.2" y="113.2">RO</text>
<text x="204.1" y="113.2">Vcc</text>
<text x="32.8" y="116.8">A11</text>
<text x="88.3" y="116.8">16TX2</text>
<text x="172.2" y="116.8">RE</text>
<text x="207.4" y="116.8">B</text>
<text x="390.9" y="115.4">NC</text>
<text x="410.3" y="116.8">RELAY 3</text>
<text x="520.7" y="116.8">RELAY 14</text>
<text x="550.7" y="115.4">NC</text>
<text x="32.8" y="123.8">A13</text>
<text x="32.8" y="120.3">A12</text>
<text x="86.9" y="120.3">17 RX2</text>
<text x="87.2" y="123.8">18 TX1</text>
<text x="172.2" y="120.3">DE</text>
<text x="172.2" y="123.8">DI</text>
<text x="202.3" y="123.8">GND</text>
<text x="207.4" y="120.3">A</text>
<text x="391.6" y="125.9">COM</text>
<text x="547.2" y="125.9">COM</text>
<text x="32.8" y="130.9">A15</text>
<text x="32.8" y="127.4">A14</text>
<text x="86.5" y="130.9">20 SDA</text>
<text x="86.9" y="127.4">19 RX1</text>
<text x="87.2" y="134.4">21 SCL</text>
<text x="390.6" y="136.5">NO</text>
<text x="550.7" y="136.5">NO</text>
<text x="32.8" y="141.5">5V</text>
<text x="94.3" y="141.5">5V</text>
<text x="32.8" y="145">22</text>
<text x="32.8" y="148.5">24</text>
<text x="94.4" y="145">23</text>
<text x="94.4" y="148.5">25</text>
<text x="390.9" y="147.1">NC</text>
<text x="410.3" y="148.5">RELAY 4</text>
<text x="520.7" y="148.5">RELAY 13</text>
<text x="550.7" y="147.1">NC</text>
<text x="32.8" y="152">26</text>
<text x="32.8" y="155.6">28</text>
<text x="94.4" y="152">27</text>
<text x="94.4" y="155.6">29</text>
<text x="32.8" y="159.1">30</text>
<text x="94.4" y="159.1">31</text>
<text x="206.6" y="161.2">2</text>
<text x="391.6" y="157.7">COM</text>
<text x="547.2" y="157.7">COM</text>
<text x="32.8" y="162.6">32</text>
<text x="32.8" y="166.2">34</text>
<text x="94.4" y="162.6">33</text>
<text x="94.4" y="166.2">35</text>
<text x="158.9" y="164.7">3</text>
<text x="32.8" y="169.7">36</text>
<text x="32.8" y="173.2">38</text>
<text x="94.4" y="169.7">37</text>
<text x="94.4" y="173.2">39</text>
<text x="158.9" y="171.8">5</text>
<text x="158.9" y="168.3">4</text>
<text x="390.6" y="168.3">NO</text>
<text x="550.7" y="168.3">NO</text>
<text x="32.8" y="176.7">40</text>
<text x="94.4" y="176.7">41</text>
<text x="158.9" y="175.3">6</text>
<text x="206.8" y="178.9">1</text>
<text x="390.9" y="178.9">NC</text>
<text x="550.7" y="178.9">NC</text>
<text x="32.8" y="180.3">42</text>
<text x="32.8" y="183.8">44</text>
<text x="94.4" y="180.3">43</text>
<text x="94.4" y="183.8">45</text>
<text x="410.3" y="180.3">RELAY 5</text>
<text x="520.7" y="180.3">RELAY 12</text>
<text x="32.8" y="190.9">48</text>
<text x="32.8" y="187.3">46</text>
<text x="94.4" y="187.3">47</text>
<text x="94.4" y="190.9">49</text>
<text x="391.6" y="189.4">COM</text>
<text x="547.2" y="189.4">COM</text>
<text x="32.8" y="194.4">50</text>
<text x="32.8" y="197.9">52</text>
<text x="94.4" y="194.4">51</text>
<text x="94.4" y="197.9">53</text>
<text x="32.8" y="201.4">GND</text>
<text x="91.2" y="201.4">GND</text>
<text x="390.6" y="200">NO</text>
<text x="550.7" y="200">NO</text>
<text x="390.9" y="210.6">NC</text>
<text x="410.3" y="212">RELAY 6</text>
<text x="520.7" y="212">RELAY 11</text>
<text x="550.7" y="210.6">NC</text>
<text x="391.6" y="221.2">COM</text>
<text x="547.2" y="221.2">COM</text>
<text x="390.6" y="231.8">NO</text>
<text x="550.7" y="231.8">NO</text>
<text x="390.9" y="242.4">NC</text>
<text x="410.3" y="243.8">RELAY 7</text>
<text x="520.7" y="243.8">RELAY 10</text>
<text x="550.7" y="242.4">NC</text>
<text x="391.6" y="252.9">COM</text>
<text x="547.2" y="252.9">COM</text>
<text x="390.6" y="263.5">NO</text>
<text x="550.7" y="263.5">NO</text>
<text x="390.9" y="274.1">NC</text>
<text x="410.3" y="275.5">RELAY 8</text>
<text x="522.7" y="275.5">RELAY 9</text>
<text x="550.7" y="274.1">NC</text>
<text x="391.6" y="284.7">COM</text>
<text x="547.2" y="284.7">COM</text>
<text x="407.1" y="294.9" transform="rotate(-90 407.1 294.9)">5V</text>
<text x="414.2" y="294.9" transform="rotate(-90 414.2 294.9)">5V</text>
<text x="421.3" y="294.9" transform="rotate(-90 421.3 294.9)">R1</text>
<text x="428.3" y="294.9" transform="rotate(-90 428.3 294.9)">R2</text>
<text x="435.4" y="294.9" transform="rotate(-90 435.4 294.9)">R3</text>
<text x="442.4" y="294.9" transform="rotate(-90 442.4 294.9)">R4</text>
<text x="449.5" y="294.9" transform="rotate(-90 449.5 294.9)">R5</text>
<text x="456.5" y="294.9" transform="rotate(-90 456.5 294.9)">R6</text>
<text x="463.6" y="294.9" transform="rotate(-90 463.6 294.9)">R7</text>
<text x="470.6" y="294.9" transform="rotate(-90 470.6 294.9)">R8</text>
<text x="477.7" y="294.9" transform="rotate(-90 477.7 294.9)">R9</text>
<text x="484.8" y="294.9" transform="rotate(-90 484.8 294.9)">R10</text>
<text x="491.8" y="294.9" transform="rotate(-90 491.8 294.9)">R11</text>
<text x="498.9" y="294.9" transform="rotate(-90 498.9 294.9)">R12</text>
<text x="505.9" y="294.9" transform="rotate(-90 505.9 294.9)">R13</text>
<text x="513" y="294.9" transform="rotate(-90 513 294.9)">R14</text>
<text x="520" y="294.9" transform="rotate(-90 520 294.9)">R15</text>
<text x="527.1" y="294.9" transform="rotate(-90 527.1 294.9)">R16</text>
<text x="534.1" y="294.9" transform="rotate(-90 534.1 294.9)">GND</text>
<text x="541.2" y="294.9" transform="rotate(-90 541.2 294.9)">GND</text>
<text x="419.8" y="316.8" transform="rotate(-90 419.8 316.8)">16</text>
<text x="423.4" y="316.8" transform="rotate(-90 423.4 316.8)">15</text>
<text x="426.9" y="316.8" transform="rotate(-90 426.9 316.8)">14</text>
<text x="430.4" y="316.8" transform="rotate(-90 430.4 316.8)">13</text>
<text x="434" y="316.8" transform="rotate(-90 434 316.8)">12</text>
<text x="437.5" y="316.8" transform="rotate(-90 437.5 316.8)">11</text>
<text x="441" y="316.8" transform="rotate(-90 441 316.8)">10</text>
<text x="444.5" y="316.8" transform="rotate(-90 444.5 316.8)">9</text>
<text x="448.1" y="316.8" transform="rotate(-90 448.1 316.8)">8</text>
<text x="451.6" y="316.8" transform="rotate(-90 451.6 316.8)">7</text>
<text x="455.1" y="316.8" transform="rotate(-90 455.1 316.8)">6</text>
<text x="458.6" y="316.8" transform="rotate(-90 458.6 316.8)">5</text>
<text x="462.2" y="316.8" transform="rotate(-90 462.2 316.8)">4</text>
<text x="465.7" y="316.8" transform="rotate(-90 465.7 316.8)">3</text>
<text x="469.2" y="316.8" transform="rotate(-90 469.2 316.8)">2</text>
<text x="472.8" y="316.8" transform="rotate(-90 472.8 316.8)">1</text>
<text x="421.3" y="321.5" transform="rotate(-90 421.3 321.5)">K</text>
<text x="424.8" y="321.4" transform="rotate(-90 424.8 321.4)">A</text>
<text x="428.3" y="323.7" transform="rotate(-90 428.3 323.7)">D7</text>
<text x="431.8" y="323.7" transform="rotate(-90 431.8 323.7)">D6</text>
<text x="435.4" y="323.7" transform="rotate(-90 435.4 323.7)">D5</text>
<text x="438.9" y="323.7" transform="rotate(-90 438.9 323.7)">D4</text>
<text x="442.4" y="323.7" transform="rotate(-90 442.4 323.7)">D3</text>
<text x="445.9" y="323.7" transform="rotate(-90 445.9 323.7)">D2</text>
<text x="449.5" y="323.7" transform="rotate(-90 449.5 323.7)">D1</text>
<text x="453" y="323.7" transform="rotate(-90 453 323.7)">D0</text>
<text x="456.5" y="321.3" transform="rotate(-90 456.5 321.3)">E</text>
<text x="463.6" y="323.6" transform="rotate(-90 463.6 323.6)">RS</text>
<text x="467.1" y="323.4" transform="rotate(-90 467.1 323.4)">V0</text>
<text x="460.1" y="324.6" transform="rotate(-90 460.1 324.6)">RW</text>
<text x="470.6" y="326.3" transform="rotate(-90 470.6 326.3)">VDD</text>
<text x="474.2" y="325.8" transform="rotate(-90 474.2 325.8)">VSS</text>
<text x="421.3" y="342.5" transform="rotate(-90 421.3 342.5)">SCL</text>
<text x="424.8" y="342.5" transform="rotate(-90 424.8 342.5)">SDA</text>
<text x="428.3" y="342.5" transform="rotate(-90 428.3 342.5)">VCC</text>
<text x="431.8" y="342.5" transform="rotate(-90 431.8 342.5)">GND</text>
<text x="419.8" y="349" transform="rotate(-90 419.8 349)">20</text>
<text x="423.4" y="349" transform="rotate(-90 423.4 349)">19</text>
<text x="426.9" y="349" transform="rotate(-90 426.9 349)">18</text>
<text x="430.4" y="349" transform="rotate(-90 430.4 349)">17</text>
</g>
<g font-size="3.2" fill="#090">
<text x="165.1" y="166.1">MISO</text>
<text x="165.1" y="173.2">SCK</text>
<text x="165.1" y="169.7">MOSI</text>
<text x="165.1" y="176.7">CSn</text>
</g>
<text font-size="3.2" fill="#f00" x="197.5" y="162.7">VCC</text>
<g font-size="2.1" fill="#a54b4b">
<text x="143.1" y="24.7">IN+</text>
<text x="155" y="26.4">IN+</text>
<text x="177.3" y="26.4">OUT+</text>
<text x="191.2" y="24.7">OUT+</text>
<text x="143.9" y="35.3">IN-</text>
<text x="191.2" y="35.3">OUT-</text>
<text x="155" y="37">IN-</text>
<text x="178.1" y="37">OUT-</text>
</g>
</svg>
